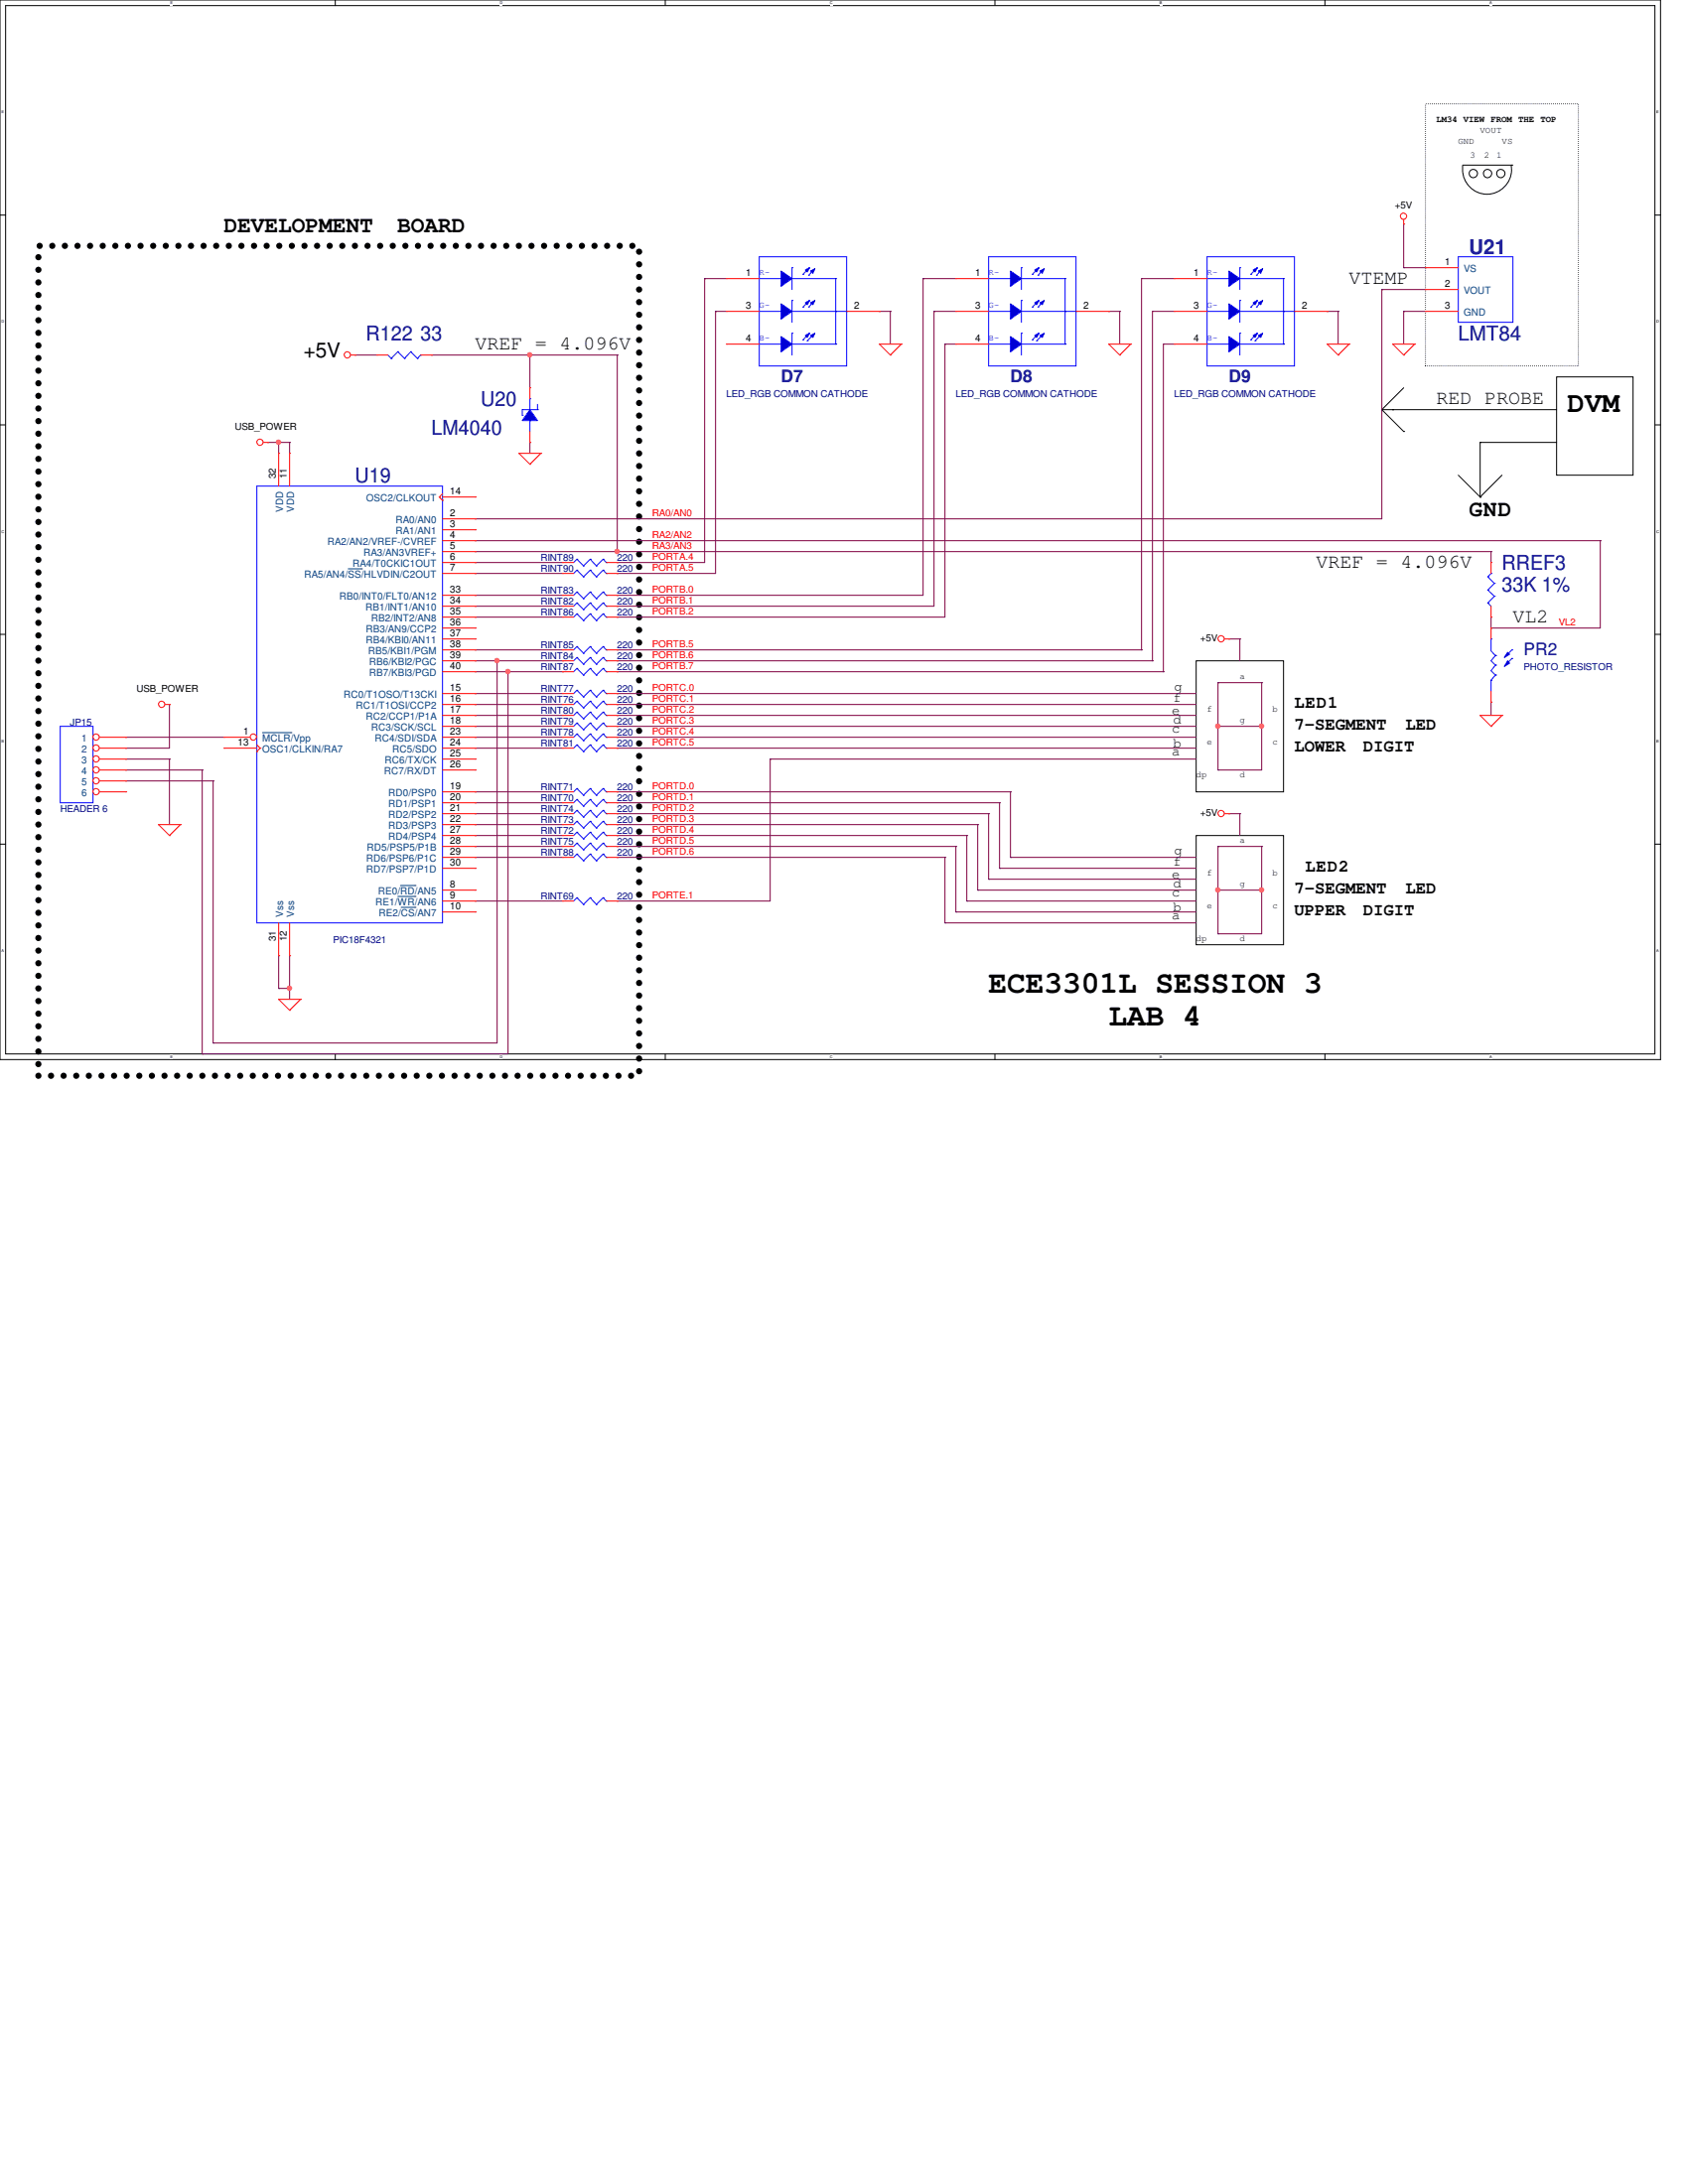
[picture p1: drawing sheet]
<svg xmlns="http://www.w3.org/2000/svg" width="216mm" height="279mm" viewBox="0 0 216 279" stroke-linecap="round" stroke-linejoin="round" font-family="sans-serif">
<path d="M0 0h212.4v135.6h-212.4zM.7 .7h211v134.1h-211z" fill="none" stroke="#000" stroke-width=".13"/>
<g fill="#fff">
<path d="M21.8 .1h.3v.6h-.3z"/>
<path d="M21.8 135h.3v.5h-.3z"/>
</g>
<path d="M42.9 0v.7M42.9 134.8v.8" fill="none" stroke="#000" stroke-width=".13"/>
<g fill="#fff">
<path d="M64 .1h.3v.6h-.3z"/>
<path d="M64 135h.3v.5h-.3z"/>
</g>
<path d="M85.1 0v.7M85.1 134.8v.8" fill="none" stroke="#000" stroke-width=".13"/>
<g fill="#fff">
<path d="M106.2 .1h.3v.6h-.3z"/>
<path d="M106.2 135h.3v.5h-.3z"/>
</g>
<path d="M127.3 0v.7M127.3 134.8v.8" fill="none" stroke="#000" stroke-width=".13"/>
<g fill="#fff">
<path d="M148.3 .1h.3v.6h-.3z"/>
<path d="M148.3 135h.3v.5h-.3z"/>
</g>
<path d="M169.5 0v.7M169.5 134.8v.8" fill="none" stroke="#000" stroke-width=".13"/>
<g fill="#fff">
<path d="M190.5 .1h.3v.6h-.3z"/>
<path d="M190.5 135h.3v.5h-.3z"/>
<path d="M.2 14.1h.3v.5h-.3z"/>
<path d="M211.9 14.1h.3v.5h-.3z"/>
<path d="M.2 40.9h.3v.5h-.3z"/>
<path d="M211.9 40.9h.3v.5h-.3z"/>
</g>
<path d="M0 27.5h.7M211.7 27.5h.7" fill="none" stroke="#000" stroke-width=".13"/>
<g fill="#fff">
<path d="M.2 67.7h.3v.6h-.3z"/>
<path d="M211.9 67.7h.3v.6h-.3z"/>
</g>
<path d="M0 54.4h.7M211.7 54.4h.7" fill="none" stroke="#000" stroke-width=".13"/>
<g fill="#fff">
<path d="M.2 94.5h.3v.6h-.3z"/>
<path d="M211.9 94.5h.3v.6h-.3z"/>
</g>
<path d="M0 81.2h.7M211.7 81.2h.7" fill="none" stroke="#000" stroke-width=".13"/>
<g fill="#fff">
<path d="M.2 121.4h.3v.5h-.3z"/>
<path d="M211.9 121.4h.3v.5h-.3z"/>
</g>
<g fill="none" stroke="#000" stroke-width=".13">
<path d="M187.1 21.2a3.1 3.1 0 0 0 3.1 3.6 3.1 3.1 0 0 0 3.1-3.6M187.1 21.1h6.3M193.4 21.1h.1M176.7 52.4h.1M176.7 52.4h22.4M176.7 52.4l2.8 2.8M178.1 52.4h.1M179.5 55.2h.1M179.5 49.6l-2.8 2.8M189.3 56.6h.1M189.3 56.6h9.8M189.3 56.6v7"/>
<path d="M199.1 48.2h9.8v12.6h-9.8zM186.5 60.8l2.8 2.8M189.3 63.6h.1M192.1 60.8l-2.8 2.8M153 84.5h11.2v16.8h-11.2zM0 108h.7M153 106.9h11.2v14h-11.2zM211.7 108h.7"/>
<circle cx="188.4" cy="22.2" r=".54"/>
<circle cx="190.3" cy="22.2" r=".54"/>
<circle cx="192" cy="22.2" r=".54"/>
</g>
<path d="M4.9 31.5h76.8v106.1h-76.8z" fill="none" stroke="#000" stroke-width=".8" stroke-dasharray="0 1.6"/>
<path d="M182.3 13.3h19.6v33.5h-19.6z" fill="none" stroke="#000" stroke-width=".13" stroke-dasharray="0 .3"/>
<path d="M35.6 56.6h.1M35.6 56.6h1.4M35.6 126.4h.1M35.6 126.4h1.4M37 126.4h.1M37 126.4v1.4" fill="none" stroke="#800040" stroke-width=".13"/>
<circle cx="35.6" cy="56.6" r=".29" fill="#f0f"/>
<circle cx="35.6" cy="56.6" r=".29" fill="none" stroke="#f0f" stroke-width=".13"/>
<path d="M34.2 56.6h.1M34.2 56.6h1.4M37 122.3h.1M37 122.3v4.1" fill="none" stroke="#800040" stroke-width=".13"/>
<circle cx="37" cy="126.4" r=".29" fill="#f0f"/>
<circle cx="37" cy="126.4" r=".29" fill="none" stroke="#f0f" stroke-width=".13"/>
<path d="M37 56.6h.1M37 56.6v1.4M25.9 98.5h.1M25.9 98.5v36.3M60.8 85.9h.1M60.8 85.9h4.2M65 85.9h.1M65 85.9v48.9" fill="none" stroke="#800040" stroke-width=".13"/>
<circle cx="65" cy="85.9" r=".29" fill="#f0f"/>
<circle cx="65" cy="85.9" r=".29" fill="none" stroke="#f0f" stroke-width=".13"/>
<path d="M27.3 99.9h.1M27.3 99.9v33.5M63.6 84.5h.1M63.6 84.5v48.9" fill="none" stroke="#800040" stroke-width=".13"/>
<circle cx="63.6" cy="84.5" r=".29" fill="#f0f"/>
<circle cx="63.6" cy="84.5" r=".29" fill="none" stroke="#f0f" stroke-width=".13"/>
<g fill="none" stroke="#800040" stroke-width=".13">
<path d="M118.1 35.6h.1M118.1 35.6v40.6h-39.1M118.1 35.6h4.2M119.5 39.8h.1M119.5 39.8v37.8h-40.5M119.5 39.8h2.8M146 35.6h.1M146 35.6h4.2M146 35.6v47.5M147.4 39.8h.1M147.4 39.8h2.8M147.4 39.8v44.7"/>
<path d="M35.6 56.6h.1M35.6 56.6v1.4M45.4 45.4h.1M45.4 45.4h2.8M55.2 45.4h.1M55.2 45.4h12.6M67.8 45.4h.1M67.8 56.6h.1M67.8 45.4v4.2M67.8 56.6v1.4M79 45.4h.1M79 45.4v25.2h-18.2"/>
<path d="M120.9 44h.1M120.9 44v35h-41.9M120.9 44h1.4M148.8 44h.1M148.8 44h1.4M148.8 44v41.9M60.8 76.2h.1M60.8 77.6h.1M60.8 79h.1M60.8 70.6h.1M60.8 76.2h11.2M60.8 77.6h11.2"/>
<path d="M60.8 79h11.2M79 77.6h.1M79 76.2h.1M79 79h.1M16.1 95.7h.1M16.1 99.9h.1M16.1 98.5h.1M16.1 94.3h.1M16.1 97.1h.1M16.1 99.9h11.2M16.1 98.5h9.8M16.1 94.3h12.6"/>
<path d="M16.1 97.1h5.6M21.7 90.1h.1M21.7 97.1h.1M21.7 90.1v5.6h-5.6M21.7 97.1v8.4M60.8 84.5h.1M60.8 90.1h.1M60.8 88.7h.1M60.8 95.7h.1M60.8 94.3h.1M60.8 92.9h.1M60.8 91.5h.1"/>
<path d="M60.8 83.1h.1M60.8 95.7h11.2M60.8 94.3h11.2M60.8 84.5h11.2M60.8 90.1h11.2M60.8 88.7h11.2M60.8 92.9h11.2M60.8 91.5h11.2M60.8 83.1h11.2M65 85.9h7M72 84.5h.1M72 85.9h.1"/>
<path d="M79 83.1h.1M79 85.9h.1M79 84.5h.1M79 84.5h68.4M79 85.9h69.8M79 83.1h67M98.5 97.1h.1M98.5 97.1v18.2h-19.5M146 83.1h.1M147.4 84.5h.1M148.8 85.9h.1M60.8 108.3h.1"/>
<path d="M60.8 101.3h.1M60.8 102.7h.1M60.8 104.1h.1M60.8 105.5h.1M60.8 106.9h.1M60.8 115.3h.1M60.8 115.3h11.2M60.8 108.3h11.2M60.8 101.3h11.2M60.8 102.7h11.2M60.8 104.1h11.2M60.8 105.5h11.2"/>
<path d="M60.8 106.9h11.2M79 115.3h.1M25.9 134.8h.1M25.9 134.8h39.1M27.3 133.4h.1M27.3 133.4h36.3M35.6 122.3h.1M35.6 122.3v4.1"/>
</g>
<circle cx="78.9" cy="70.5" r=".29" fill="#f0f"/>
<circle cx="78.9" cy="70.5" r=".29" fill="none" stroke="#f0f" stroke-width=".13"/>
<path d="M112.5 39.8h.1M112.5 39.8h1.4M141.8 39.8h.1M141.8 39.8h1.4M67.8 45.4h.1M67.8 45.4h11.2M79 70.6h.1M79 70.6h111.7M190.7 70.6h.1M190.7 70.6v1.4M60.8 109.7h.1M60.8 109.7h11.2" fill="none" stroke="#800040" stroke-width=".13"/>
<circle cx="67.7" cy="45.4" r=".29" fill="#f0f"/>
<circle cx="67.7" cy="45.4" r=".29" fill="none" stroke="#f0f" stroke-width=".13"/>
<g fill="none" stroke="#800040" stroke-width=".13">
<path d="M90.1 35.6h.1M90.1 35.6v36.4h-11.1M90.1 35.6h2.8M91.5 39.8h.1M91.5 39.8v33.6h-12.5M91.5 39.8h1.4M113.9 39.8h.1M113.9 39.8v4.2M176.7 37h.1M176.7 37h5.6M176.7 37v29.4h-115.9M179.5 28.7h.1"/>
<path d="M179.5 39.8h.1M179.5 34.2h.1M179.5 39.8h2.8M179.5 28.7v5.5M179.5 39.8v4.2M179.5 34.2h2.8M60.8 72h.1M60.8 73.4h.1M60.8 66.4h.1M60.8 69.2h.1M60.8 73.4h11.2M60.8 72h11.2"/>
<path d="M60.8 69.2h143.9M79 73.4h.1M79 72h.1M190.7 79h.1M190.7 79v1.3M204.7 69.2h.1M204.7 69.2v11.1h-14M79 90.1h.1M79 91.5h.1M79 94.3h.1M79 95.7h.1M79 92.9h.1"/>
<path d="M79 88.7h.1M79 90.1h74M79 91.5h74M79 94.3h74M79 95.7h74M79 92.9h74M79 88.7h74M98.5 97.1h.1M98.5 97.1h54.5M155.8 92.9h.1M155.8 98.5h.1M155.8 87.3h.1"/>
<path d="M155.8 92.9h5.6M155.8 92.9v5.6M155.8 87.3h5.6M158.6 81.7h.1M158.6 81.7v2.8M161.4 92.9h.1M161.4 92.9v5.6h-5.6M190.7 89.8h.1M190.7 80.3h.1M190.7 89.8v1.7M79 109.7h.1M79 109.7h41.9"/>
</g>
<circle cx="161.3" cy="92.9" r=".29" fill="#f0f"/>
<circle cx="161.3" cy="92.9" r=".29" fill="none" stroke="#f0f" stroke-width=".13"/>
<circle cx="155.8" cy="92.9" r=".29" fill="#f0f"/>
<circle cx="155.8" cy="92.9" r=".29" fill="none" stroke="#f0f" stroke-width=".13"/>
<g fill="none" stroke="#800040" stroke-width=".13">
<path d="M155.8 87.3h.1M155.8 87.3v5.6M161.4 87.3h.1M161.4 87.3v5.6M155.8 119.5h.1M155.8 113.9h.1M155.8 108.3h.1M155.8 113.9v5.6M155.8 108.3h5.6M155.8 113.9h5.6M158.6 104.1h.1M158.6 104.1v2.8"/>
<path d="M161.4 113.9h.1M161.4 113.9v5.6h-5.6"/>
</g>
<circle cx="161.3" cy="113.9" r=".29" fill="#f0f"/>
<circle cx="161.3" cy="113.9" r=".29" fill="none" stroke="#f0f" stroke-width=".13"/>
<circle cx="155.8" cy="113.9" r=".29" fill="#f0f"/>
<circle cx="155.8" cy="113.9" r=".29" fill="none" stroke="#f0f" stroke-width=".13"/>
<g fill="none" stroke="#800040" stroke-width=".13">
<path d="M143.2 39.8h.1M143.2 39.8v4.2M169.8 39.8h.1M169.8 39.8h1.4M171.2 39.8h.1M171.2 39.8v4.2M157.2 81.7h.1M157.2 81.7h1.4M79 104.1h.1M79 101.3h.1M79 102.7h.1M79 106.9h.1"/>
<path d="M79 105.5h.1M79 108.3h.1M79 104.1h47.4M79 101.3h50.2M79 102.7h48.8M79 106.9h44.7M79 105.5h46.1M79 108.3h43.3M120.9 109.7h.1M120.9 118.1h.1M120.9 109.7v8.4M120.9 118.1h32.1"/>
<path d="M122.3 108.3h.1M122.3 116.7h.1M122.3 108.3v8.4M122.3 116.7h30.7M123.7 106.9h.1M123.7 115.3h.1M123.7 106.9v8.4M123.7 115.3h29.3M125.1 105.5h.1M125.1 113.9h.1M125.1 105.5v8.4M125.1 113.9h27.9"/>
<path d="M126.4 104.1h.1M126.4 112.5h.1M126.4 104.1v8.4M126.4 112.5h26.6M127.8 102.7h.1M127.8 111.1h.1M127.8 102.7v8.4M127.8 111.1h25.2M129.2 101.3h.1M129.2 109.7h.1M129.2 101.3v8.4M129.2 109.7h23.8"/>
<path d="M155.8 108.3h.1M155.8 108.3v5.6M157.2 104.1h.1M157.2 104.1h1.4M161.4 108.3h.1M161.4 108.3v5.6"/>
</g>
<g fill="none" stroke="#f00" stroke-width=".13">
<path d="M179.5 28.7h.1M179.5 28.1v.6M33.7 56.6h.5M34.2 56.6h.1M44.9 45.4h.5M45.4 45.4h.1M66.4 58h.1M66.4 58h2.8M66.4 58l1.4 1.4M67.8 59.4h.1M69.2 58h.1M69.2 58l-1.4 1.4"/>
<path d="M112.5 44h.1M112.5 44h2.8M112.5 44l1.4 1.4M113.9 45.4h.1M115.3 44h.1M115.3 44l-1.4 1.4M141.8 44h.1M141.8 44h2.8M141.8 44l1.4 1.4M143.2 45.4h.1M144.6 44h.1M144.6 44l-1.4 1.4"/>
<path d="M169.8 44h.1M169.8 44h2.8M169.8 44l1.4 1.4M171.2 45.4h.1M172.6 44h.1M172.6 44l-1.4 1.4M178.1 44h.1M178.1 44h2.8M178.1 44l1.4 1.4M179.5 45.4h.1M180.9 44h.1M180.9 44l-1.4 1.4"/>
<path d="M72 77.6h.1M72 77.6h1.4M77.6 77.6h1.4M79 77.6h.1M21.1 90.1h.6M21.7 90.1h.1M72 88.7h.1M72 90.1h.1M72 90.1h1.4M72 88.7h1.4M77.6 90.1h1.4M77.6 88.7h1.4"/>
<path d="M79 88.7h.1M79 90.1h.1M156.6 81.7h.6M157.2 81.7h.1M189.3 91.5h.1M189.3 91.5h2.8M189.3 91.5l1.4 1.4M190.7 92.9h.1M192.1 91.5h.1M192.1 91.5l-1.4 1.4M20.3 105.5h.1M20.3 105.5h2.8"/>
<path d="M20.3 105.5l1.4 1.4M21.7 106.9h.1M23.1 105.5h.1M23.1 105.5l-1.4 1.4M72 102.7h.1M72 102.7h1.4M77.6 102.7h1.4M79 102.7h.1M156.6 104.1h.6M157.2 104.1h.1M35.6 127.8h.1M35.6 127.8h2.8"/>
<path d="M35.6 127.8l1.4 1.4M37 129.2h.1M38.4 127.8h.1M38.4 127.8l-1.4 1.4"/>
<circle cx="179.5" cy="27.7" r=".4"/>
<circle cx="33.3" cy="56.6" r=".4"/>
<circle cx="44.4" cy="45.4" r=".4"/>
<circle cx="20.7" cy="90.1" r=".4"/>
<circle cx="156.2" cy="81.7" r=".4"/>
<circle cx="156.2" cy="104.1" r=".4"/>
</g>
<g fill="none" stroke="#00f" stroke-width=".13">
<path d="M73.8 77.1h.1M73.8 77.1l-.4 .5M73.8 77.1l.8 .9M74.6 78h.1M75.5 77.1h.1M75.5 77.1l-.9 .9M75.5 77.1l.8 .9M76.3 78h.1M77.1 77.1h.1M77.1 77.1l-.8 .9M77.1 77.1l.5 .5M77.6 77.6h.1"/>
<path d="M73.8 88.3h.1M73.8 89.7h.1M73.8 88.3l-.4 .4M73.8 88.3l.8 .9M73.8 89.7l-.4 .4M73.8 89.7l.8 .9M74.6 89.2h.1M74.6 90.6h.1M75.5 88.3h.1M75.5 89.7h.1M75.5 88.3l-.9 .9M75.5 88.3l.8 .9"/>
<path d="M75.5 89.7l-.9 .9M75.5 89.7l.8 .9M76.3 89.2h.1M76.3 90.6h.1M77.1 88.3h.1M77.1 89.7h.1M77.1 88.3l-.8 .9M77.1 88.3l.5 .4M77.1 89.7l-.8 .9M77.1 89.7l.5 .4M77.6 88.7h.1M77.6 90.1h.1"/>
<path d="M73.8 102.3h.1M73.8 102.3l-.4 .4M73.8 102.3l.8 .8M74.6 103.1h.1M75.5 102.3h.1M75.5 102.3l-.9 .8M75.5 102.3l.8 .8M76.3 103.1h.1M77.1 102.3h.1M77.1 102.3l-.8 .8M77.1 102.3l.5 .4M77.6 102.7h.1"/>
</g>
<path d="M157.2 34.7l1.4 .9-1.4 1z" fill-rule="evenodd" fill="#00f"/>
<path d="M157.2 34.7l1.4 .9-1.4 1z" fill="none" stroke="#00f" stroke-width=".13"/>
<path d="M160.3 34.5l.5-.3-.3 .6z" fill-rule="evenodd" fill="#00f"/>
<path d="M160 35.1h.1M160.3 34.5l.5-.3-.3 .6zM160.8 34.2l-.8 .9" fill="none" stroke="#00f" stroke-width=".13"/>
<path d="M161 34.7l.5-.3-.3 .6z" fill-rule="evenodd" fill="#00f"/>
<path d="M154.4 35.6h9.8M158.6 34.2h.1M158.6 34.2v2.8M161 34.7l.5-.3-.3 .6zM164.2 35.6h.1M160 43.5h.1M160.8 42.6l-.8 .9" fill="none" stroke="#00f" stroke-width=".13"/>
<path d="M157.2 38.9l1.4 .9-1.4 1z" fill-rule="evenodd" fill="#00f"/>
<path d="M157.2 38.9l1.4 .9-1.4 1z" fill="none" stroke="#00f" stroke-width=".13"/>
<path d="M157.2 43.1l1.4 .9-1.4 1z" fill-rule="evenodd" fill="#00f"/>
<path d="M154.4 39.8h9.8M160.7 39.3h.1M161.5 38.4l-.8 .9M164.2 39.8h.1M154.4 44h9.8M157.2 43.1l1.4 .9-1.4 1zM160.5 43.6h.1M161.4 42.8l-.9 .8M164.2 44h.1" fill="none" stroke="#00f" stroke-width=".13"/>
<path d="M160.3 38.7l.5-.3-.3 .6z" fill-rule="evenodd" fill="#00f"/>
<path d="M160.3 38.7l.5-.3-.3 .6z" fill="none" stroke="#00f" stroke-width=".13"/>
<path d="M161 38.7l.5-.3-.3 .6z" fill-rule="evenodd" fill="#00f"/>
<path d="M161 38.7l.5-.3-.3 .6z" fill="none" stroke="#00f" stroke-width=".13"/>
<path d="M160.3 42.9l.5-.3-.3 .6z" fill-rule="evenodd" fill="#00f"/>
<path d="M160.3 42.9l.5-.3-.3 .6z" fill="none" stroke="#00f" stroke-width=".13"/>
<path d="M161 42.9l.5-.3-.3 .6z" fill-rule="evenodd" fill="#00f"/>
<g fill="none" stroke="#00f" stroke-width=".13">
<path d="M154.4 32.9h11.2v13.9h-11.2zM158.6 38.4h.1M158.6 38.4v2.8M160 39.3h.1M160.7 35.2h.1M160.8 38.4l-.8 .9M161.5 34.4l-.8 .8M164.2 35.6v8.4M164.2 39.8h1.4M165.6 39.8h.1M186.5 32.9h7v8.3h-7zM49.6 45.4l.4 .4"/>
<path d="M50 45.8h.1M50.9 45h.1M50.9 45l-.9 .8M50.9 45l.8 .8M51.7 45.8h.1M52.5 45h.1M52.5 45l-.8 .8M52.5 45l.9 .8M53.4 45.8h.1M53.8 45.4h.1M53.8 45.4l-.4 .4M66.8 52.4h.1"/>
<path d="M66.8 53.1h.1M66.8 52.4h1.9M66.8 52.4v.7M67.8 53.8h.1M67.8 51h.1M67.8 51v1.4M67.8 53.8v1.4M68.7 52.4h.1M68.7 51.7v.7M158.6 42.6h.1M158.6 42.6v2.8M161 42.9l.5-.3-.3 .6z"/>
<path d="M164.2 44h.1M73.8 95.3h.1M73.8 95.3l-.4 .4M73.8 95.3l.8 .8M74.6 96.1h.1M75.5 95.3h.1M75.5 95.3l-.9 .8M75.5 95.3l.8 .8M76.3 96.1h.1M77.1 95.3h.1M77.1 95.3l-.8 .8M77.1 95.3l.5 .4"/>
<path d="M77.6 95.7h.1"/>
</g>
<g fill="none" stroke="#f00" stroke-width=".13">
<path d="M150.2 35.6h.1M150.2 39.8h.1M150.2 35.6h4.2M150.2 39.8h4.2M165.6 39.8h4.2M169.8 39.8h.1M182.3 34.2h.1M182.3 37h.1M182.3 39.8h.1M182.3 39.8h4.2M182.3 34.2h4.2M182.3 37h4.2"/>
<path d="M48.2 45.4h.1M48.2 45.4h1.4M53.8 45.4h1.4M55.2 45.4h.1M150.2 44h.1M150.2 44h4.2M72 95.7h.1M72 95.7h1.4M77.6 95.7h1.4M79 95.7h.1"/>
</g>
<path d="M67.8 52.4l.9 1.4h-1.9z" fill-rule="evenodd" fill="#00f"/>
<path d="M67.8 52.4l.9 1.4h-1.9zM32.9 62.2h23.7v55.9h-23.7z" fill="none" stroke="#00f" stroke-width=".13"/>
<path d="M67.8 56.6h.1M67.8 49.6h.1M67.8 49.6v1.4M67.8 55.2v1.4" fill="none" stroke="#f00" stroke-width=".13"/>
<circle cx="32.4" cy="94.3" r=".4" fill="#fff"/>
<g fill="none" stroke="#f00" stroke-width=".13">
<path d="M35.6 58h.1M35.6 58v4.2M37 58h.1M37 58v4.2M56.2 63.6h.1M56.2 63.6l.4 .4M56.6 64h.1M56.6 66.4h4.2M56.6 67.8h4.2M56.6 69.2h4.2M56.6 70.6h4.2M56.6 72h4.2"/>
<path d="M56.6 73.4h4.2M56.6 63.2l-.4 .4M56.6 63.6h4.2M56.6 76.2h4.2M56.6 77.6h4.2M56.6 79h4.2M60.8 66.4h.1M60.8 67.8h.1M60.8 69.2h.1M60.8 70.6h.1M60.8 72h.1M60.8 73.4h.1"/>
<path d="M60.8 63.6h.1M60.8 76.2h.1M60.8 77.6h.1M60.8 79h.1M72 79h.1M72 79h1.4M77.6 79h1.4M79 79h.1M28.7 94.3h.1M28.7 95.7h.1M28.7 94.3h3.3M28.7 95.7h4.2"/>
<path d="M32.9 96.1h.1M32.9 95.3l.4 .4M33.3 95.7h.1M33.3 95.7l-.4 .4M56.6 94.3h4.2M56.6 95.7h4.2M56.6 80.3h4.2M56.6 81.7h4.2M56.6 83.1h4.2M56.6 84.5h4.2M56.6 85.9h4.2M56.6 98.5h4.2"/>
<path d="M56.6 97.1h4.2M56.6 92.9h4.2M56.6 91.5h4.2M56.6 90.1h4.2M56.6 88.7h4.2M60.8 80.3h.1M60.8 81.7h.1M60.8 83.1h.1M60.8 84.5h.1M60.8 85.9h.1M60.8 98.5h.1M60.8 97.1h.1"/>
<path d="M60.8 95.7h.1M60.8 94.3h.1M60.8 92.9h.1M60.8 91.5h.1M60.8 90.1h.1M60.8 88.7h.1M72 85.9h.1M72 83.1h.1M72 83.1h1.4M72 85.9h1.4M77.6 83.1h1.4M77.6 85.9h1.4"/>
<path d="M79 85.9h.1M79 83.1h.1M35.6 118.1v4.2M37 118.1v4.2M56.6 113.9h4.2M56.6 115.3h4.2M56.6 116.7h4.2M56.6 101.3h4.2M56.6 102.7h4.2M56.6 104.1h4.2M56.6 105.5h4.2M56.6 106.9h4.2"/>
<path d="M56.6 108.3h4.2M56.6 109.7h4.2M56.6 111.1h4.2M60.8 113.9h.1M60.8 115.3h.1M60.8 116.7h.1M60.8 101.3h.1M60.8 102.7h.1M60.8 104.1h.1M60.8 105.5h.1M60.8 106.9h.1M60.8 108.3h.1"/>
<path d="M60.8 109.7h.1M60.8 111.1h.1M72 115.3h.1M72 115.3h1.4M77.6 115.3h1.4M79 115.3h.1M35.6 122.3h.1M37 122.3h.1"/>
<circle cx="32.4" cy="94.3" r=".4"/>
</g>
<path d="M44.5 72.8h1.7M46.2 72.8h.1M33.6 93.7h3.6M37.2 93.7h.1M50.9 114.7h2.2M51.2 113.3h1.9M51.3 116.1h1.8M53.1 113.3h.1M53.1 114.7h.1M53.1 116.1h.1" fill="none" stroke="#004080" stroke-width=".13"/>
<g fill="none" stroke="#00f" stroke-width=".13">
<path d="M73.8 78.5h.1M73.8 78.5l-.4 .5M73.8 78.5l.8 .9M74.6 79.4h.1M75.5 78.5h.1M75.5 78.5l-.9 .9M75.5 78.5l.8 .9M76.3 79.4h.1M77.1 78.5h.1M77.1 78.5l-.8 .9M77.1 78.5l.5 .5M77.6 79h.1"/>
<path d="M73.8 85.5h.1M73.8 82.7h.1M73.8 85.5l-.4 .4M73.8 85.5l.8 .9M73.8 82.7l-.4 .4M73.8 82.7l.8 .9M74.6 86.4h.1M74.6 83.6h.1M75.5 85.5h.1M75.5 82.7h.1M75.5 85.5l-.9 .9M75.5 85.5l.8 .9"/>
<path d="M75.5 82.7l-.9 .9M75.5 82.7l.8 .9M76.3 86.4h.1M76.3 83.6h.1M77.1 85.5h.1M77.1 82.7h.1M77.1 85.5l-.8 .9M77.1 85.5l.5 .4M77.1 82.7l-.8 .9M77.1 82.7l.5 .4M77.6 85.9h.1M77.6 83.1h.1"/>
<path d="M73.8 114.9h.1M73.8 114.9l-.4 .4M73.8 114.9l.8 .8M74.6 115.7h.1M75.5 114.9h.1M75.5 114.9l-.9 .8M75.5 114.9l.8 .8M76.3 115.7h.1M77.1 114.9h.1M77.1 114.9l-.8 .8M77.1 114.9l.5 .4M77.6 115.3h.1"/>
</g>
<path d="M129.2 34.7l1.4 .9-1.4 1z" fill-rule="evenodd" fill="#00f"/>
<path d="M129.2 34.7l1.4 .9-1.4 1z" fill="none" stroke="#00f" stroke-width=".13"/>
<path d="M132.3 34.5l.6-.3-.3 .6z" fill-rule="evenodd" fill="#00f"/>
<path d="M132 35.1h.1M132.3 34.5l.6-.3-.3 .6zM132.9 34.2l-.9 .9" fill="none" stroke="#00f" stroke-width=".13"/>
<path d="M133 34.7l.6-.3-.3 .6z" fill-rule="evenodd" fill="#00f"/>
<path d="M126.4 35.6h9.8M130.6 34.2h.1M130.6 34.2v2.8M133 34.7l.6-.3-.3 .6zM136.2 35.6h.1M132 43.5h.1M132.9 42.6l-.9 .9" fill="none" stroke="#00f" stroke-width=".13"/>
<path d="M129.2 38.9l1.4 .9-1.4 1z" fill-rule="evenodd" fill="#00f"/>
<path d="M129.2 38.9l1.4 .9-1.4 1z" fill="none" stroke="#00f" stroke-width=".13"/>
<path d="M129.2 43.1l1.4 .9-1.4 1z" fill-rule="evenodd" fill="#00f"/>
<path d="M126.4 39.8h9.8M132.8 39.3h.1M133.6 38.4l-.8 .9M136.2 39.8h.1M126.4 44h9.8M129.2 43.1l1.4 .9-1.4 1zM132.6 43.6h.1M133.4 42.8l-.8 .8M136.2 44h.1" fill="none" stroke="#00f" stroke-width=".13"/>
<path d="M132.3 38.7l.6-.3-.3 .6z" fill-rule="evenodd" fill="#00f"/>
<path d="M132.3 38.7l.6-.3-.3 .6z" fill="none" stroke="#00f" stroke-width=".13"/>
<path d="M133 38.7l.6-.3-.3 .6z" fill-rule="evenodd" fill="#00f"/>
<path d="M133 38.7l.6-.3-.3 .6z" fill="none" stroke="#00f" stroke-width=".13"/>
<path d="M132.3 42.9l.6-.3-.3 .6z" fill-rule="evenodd" fill="#00f"/>
<path d="M132.3 42.9l.6-.3-.3 .6z" fill="none" stroke="#00f" stroke-width=".13"/>
<path d="M133 42.9l.6-.3-.3 .6z" fill-rule="evenodd" fill="#00f"/>
<g fill="none" stroke="#00f" stroke-width=".13">
<path d="M126.4 32.9h11.2v13.9h-11.2zM130.6 38.4h.1M130.6 38.4v2.8M132 39.3h.1M132.8 35.2h.1M132.9 38.4l-.9 .9M133.6 34.4l-.8 .8M136.2 35.6v8.4M136.2 39.8h1.4M137.6 39.8h.1M130.6 42.6h.1M130.6 42.6v2.8"/>
<path d="M133 42.9l.6-.3-.3 .6zM136.2 44h.1M73.8 75.7h.1M73.8 75.7l-.4 .5M73.8 75.7l.8 .9M74.6 76.6h.1M75.5 75.7h.1M75.5 75.7l-.9 .9M75.5 75.7l.8 .9M76.3 76.6h.1M77.1 75.7h.1M77.1 75.7l-.8 .9"/>
<path d="M77.1 75.7l.5 .5M77.6 76.2h.1M190.3 77.1h.1M190.3 75.5h.1M190.3 73.8h.1M190.3 77.1l.4 .5M190.3 75.5l.8 .8M190.3 73.8l.8 .8M190.7 73.4h.1M190.7 73.4l-.4 .4M191.1 76.3h.1M191.1 74.6h.1"/>
<path d="M191.1 76.3l-.8 .8M191.1 74.6l-.8 .9M73.8 84.1h.1M73.8 84.1l-.4 .4M73.8 84.1l.8 .9M74.6 85h.1M75.5 84.1h.1M75.5 84.1l-.9 .9M75.5 84.1l.8 .9M76.3 85h.1M77.1 84.1h.1M77.1 84.1l-.8 .9"/>
<path d="M77.1 84.1l.5 .4M77.6 84.5h.1M190.7 87h.1M190.7 87v1.4M193.4 84.2h.1M193.4 83.1h.1M193.4 84.2l-.9 .9M193.4 83.1l-.9 .9M73.8 107.9h.1M73.8 103.7h.1M73.8 107.9l-.4 .4M73.8 107.9l.8 .8"/>
<path d="M73.8 103.7l-.4 .4M73.8 103.7l.8 .8M74.6 108.7h.1M74.6 104.5h.1M75.5 107.9h.1M75.5 103.7h.1M75.5 107.9l-.9 .8M75.5 107.9l.8 .8M75.5 103.7l-.9 .8M75.5 103.7l.8 .8M76.3 108.7h.1M76.3 104.5h.1"/>
<path d="M77.1 107.9h.1M77.1 103.7h.1M77.1 107.9l-.8 .8M77.1 107.9l.5 .4M77.1 103.7l-.8 .8M77.1 103.7l.5 .4M77.6 108.3h.1M77.6 104.1h.1"/>
</g>
<g fill="none" stroke="#f00" stroke-width=".13">
<path d="M122.3 35.6h.1M122.3 39.8h.1M122.3 35.6h4.1M122.3 39.8h4.1M137.6 39.8h4.2M141.8 39.8h.1M122.3 44h.1M122.3 44h4.1M72 76.2h.1M72 76.2h1.4M77.6 76.2h1.4M79 76.2h.1"/>
<path d="M190.7 79h.1M190.7 72h.1M190.7 72v1.4M190.7 77.6v1.4M72 84.5h.1M72 84.5h1.4M77.6 84.5h1.4M79 84.5h.1M72 108.3h.1M72 104.1h.1M72 108.3h1.4M72 104.1h1.4"/>
<path d="M77.6 108.3h1.4M77.6 104.1h1.4M79 108.3h.1M79 104.1h.1"/>
</g>
<path d="M192.8 83.4l.3 .3-.7 .4z" fill="#00f"/>
<path d="M192.8 83.4l.3 .3-.7 .4z" fill="none" stroke="#00f" stroke-width=".13"/>
<path d="M192.8 84.5l.3 .3-.7 .5z" fill="#00f"/>
<g fill="none" stroke="#00f" stroke-width=".13">
<path d="M73.8 72.9h.1M73.8 71.5h.1M73.8 72.9l-.4 .5M73.8 72.9l.8 .9M73.8 71.5l-.4 .5M73.8 71.5l.8 .9M74.6 73.8h.1M74.6 72.4h.1M75.5 72.9h.1M75.5 71.5h.1M75.5 72.9l-.9 .9M75.5 72.9l.8 .9"/>
<path d="M75.5 71.5l-.9 .9M75.5 71.5l.8 .9M76.3 73.8h.1M76.3 72.4h.1M77.1 72.9h.1M77.1 71.5h.1M77.1 72.9l-.8 .9M77.1 72.9l.5 .5M77.1 71.5l-.8 .9M77.1 71.5l.5 .5M77.6 73.4h.1M77.6 72h.1"/>
<path d="M73.8 91.1h.1M73.8 92.5h.1M73.8 91.1l-.4 .4M73.8 91.1l.8 .8M73.8 92.5l-.4 .4M73.8 92.5l.8 .8M74.6 91.9h.1M74.6 93.3h.1M75.5 91.1h.1M75.5 92.5h.1M75.5 91.1l-.9 .8M75.5 91.1l.8 .8"/>
<path d="M75.5 92.5l-.9 .8M75.5 92.5l.8 .8M76.3 91.9h.1M76.3 93.3h.1M77.1 91.1h.1M77.1 92.5h.1M77.1 91.1l-.8 .8M77.1 91.1l.5 .4M77.1 92.5l-.8 .8M77.1 92.5l.5 .4M77.6 91.5h.1M77.6 92.9h.1"/>
<path d="M190.7 81.7h.1M190.7 81.7v1.6l.6 .6M191.3 86.4h.1M191.3 85.1h.1M191.3 83.9h.1M191.3 86.4l-.6 .6M191.3 85.1l-.6 .7 .6 .6M191.3 83.9l-.6 .6 .6 .6M192.8 84.5l.3 .3-.7 .5zM73.8 105.1h.1M73.8 106.5h.1M73.8 105.1l-.4 .4"/>
<path d="M73.8 105.1l.8 .8M73.8 106.5l-.4 .4M73.8 106.5l.8 .8M74.6 105.9h.1M74.6 107.3h.1M75.5 105.1h.1M75.5 106.5h.1M75.5 105.1l-.9 .8M75.5 105.1l.8 .8M75.5 106.5l-.9 .8M75.5 106.5l.8 .8M76.3 105.9h.1"/>
<path d="M76.3 107.3h.1M77.1 105.1h.1M77.1 106.5h.1M77.1 105.1l-.8 .8M77.1 105.1l.5 .4M77.1 106.5l-.8 .8M77.1 106.5l.5 .4M77.6 105.5h.1M77.6 106.9h.1"/>
</g>
<g fill="none" stroke="#f00" stroke-width=".13">
<path d="M72 73.4h.1M72 72h.1M72 73.4h1.4M72 72h1.4M77.6 73.4h1.4M77.6 72h1.4M79 73.4h.1M79 72h.1M72 91.5h.1M72 92.9h.1M72 91.5h1.4M72 92.9h1.4"/>
<path d="M77.6 91.5h1.4M77.6 92.9h1.4M79 91.5h.1M79 92.9h.1M190.7 80.3h.1M190.7 89.8h.1M190.7 80.3v1.4M190.7 88.4v1.4M72 105.5h.1M72 106.9h.1M72 105.5h1.4M72 106.9h1.4"/>
<path d="M77.6 105.5h1.4M77.6 106.9h1.4M79 105.5h.1M79 106.9h.1"/>
</g>
<path d="M99.9 34.7l1.4 .9-1.4 1z" fill-rule="evenodd" fill="#00f"/>
<path d="M99.9 34.7l1.4 .9-1.4 1z" fill="none" stroke="#00f" stroke-width=".13"/>
<path d="M103 34.5l.5-.3-.2 .6z" fill-rule="evenodd" fill="#00f"/>
<path d="M102.7 35.1h.1M103 34.5l.5-.3-.2 .6zM103.5 34.2l-.8 .9" fill="none" stroke="#00f" stroke-width=".13"/>
<path d="M103.7 34.7l.5-.3-.2 .6z" fill-rule="evenodd" fill="#00f"/>
<path d="M97.1 35.6h9.8M101.3 34.2h.1M101.3 34.2v2.8M103.7 34.7l.5-.3-.2 .6zM106.9 35.6h.1M102.7 43.5h.1M103.5 42.6l-.8 .9" fill="none" stroke="#00f" stroke-width=".13"/>
<path d="M99.9 38.9l1.4 .9-1.4 1z" fill-rule="evenodd" fill="#00f"/>
<path d="M99.9 38.9l1.4 .9-1.4 1z" fill="none" stroke="#00f" stroke-width=".13"/>
<path d="M99.9 43.1l1.4 .9-1.4 1z" fill-rule="evenodd" fill="#00f"/>
<path d="M97.1 39.8h9.8M103.4 39.3h.1M104.2 38.4l-.8 .9M106.9 39.8h.1M97.1 44h9.8M99.9 43.1l1.4 .9-1.4 1zM103.3 43.6h.1M104.1 42.8l-.8 .8M106.9 44h.1" fill="none" stroke="#00f" stroke-width=".13"/>
<path d="M103 38.7l.5-.3-.2 .6z" fill-rule="evenodd" fill="#00f"/>
<path d="M103 38.7l.5-.3-.2 .6z" fill="none" stroke="#00f" stroke-width=".13"/>
<path d="M103.7 38.7l.5-.3-.2 .6z" fill-rule="evenodd" fill="#00f"/>
<path d="M103.7 38.7l.5-.3-.2 .6z" fill="none" stroke="#00f" stroke-width=".13"/>
<path d="M103 42.9l.5-.3-.2 .6z" fill-rule="evenodd" fill="#00f"/>
<path d="M103 42.9l.5-.3-.2 .6z" fill="none" stroke="#00f" stroke-width=".13"/>
<path d="M103.7 42.9l.5-.3-.2 .6z" fill-rule="evenodd" fill="#00f"/>
<g fill="none" stroke="#00f" stroke-width=".13">
<path d="M97.1 32.9h11.2v13.9h-11.2zM101.3 38.4h.1M101.3 38.4v2.8M102.7 39.3h.1M103.4 35.2h.1M103.5 38.4l-.8 .9M104.2 34.4l-.8 .8M106.9 35.6v8.4M106.9 39.8h1.4M108.3 39.8h.1M101.3 42.6h.1M101.3 42.6v2.8"/>
<path d="M103.7 42.9l.5-.3-.2 .6zM106.9 44h.1M7.7 92.9h4.2v9.8h-4.2zM73.8 93.9h.1M73.8 93.9l-.4 .4M73.8 93.9l.8 .8M74.6 94.7h.1M75.5 93.9h.1M75.5 93.9l-.9 .8M75.5 93.9l.8 .8M76.3 94.7h.1M77.1 93.9h.1"/>
<path d="M77.1 93.9l-.8 .8M77.1 93.9l.5 .4M77.6 94.3h.1M73.8 109.3h.1M73.8 100.9h.1M73.8 109.3l-.4 .4M73.8 109.3l.8 .8M73.8 100.9l-.4 .4M73.8 100.9l.8 .8M74.6 110.1h.1M74.6 101.7h.1M75.5 109.3h.1"/>
<path d="M75.5 100.9h.1M75.5 109.3l-.9 .8M75.5 109.3l.8 .8M75.5 100.9l-.9 .8M75.5 100.9l.8 .8M76.3 110.1h.1M76.3 101.7h.1M77.1 109.3h.1M77.1 100.9h.1M77.1 109.3l-.8 .8M77.1 109.3l.5 .4M77.1 100.9l-.8 .8"/>
<path d="M77.1 100.9l.5 .4M77.6 109.7h.1M77.6 101.3h.1"/>
</g>
<g fill="none" stroke="#f00" stroke-width=".13">
<path d="M92.9 35.6h.1M92.9 39.8h.1M92.9 35.6h4.2M92.9 39.8h4.2M108.3 39.8h4.2M112.5 39.8h.1M92.9 44h.1M92.9 44h4.2M72 94.3h.1M72 94.3h1.4M77.6 94.3h1.4M79 94.3h.1"/>
<path d="M72 109.7h.1M72 101.3h.1M72 109.7h1.4M72 101.3h1.4M77.6 109.7h1.4M77.6 101.3h1.4M79 109.7h.1M79 101.3h.1"/>
</g>
<circle cx="12.3" cy="94.3" r=".4" fill="#fff"/>
<g fill="none" stroke="#f00" stroke-width=".13">
<path d="M12.7 94.3h3.4M16.1 94.3h.1"/>
<circle cx="12.3" cy="94.3" r=".4"/>
</g>
<circle cx="12.3" cy="95.7" r=".4" fill="#fff"/>
<g fill="none" stroke="#f00" stroke-width=".13">
<path d="M12.7 95.7h3.4M16.1 95.7h.1"/>
<circle cx="12.3" cy="95.7" r=".4"/>
</g>
<circle cx="12.3" cy="97.1" r=".4" fill="#fff"/>
<g fill="none" stroke="#f00" stroke-width=".13">
<path d="M12.7 97.1h3.4M16.1 97.1h.1"/>
<circle cx="12.3" cy="97.1" r=".4"/>
</g>
<circle cx="12.3" cy="98.5" r=".4" fill="#fff"/>
<g fill="none" stroke="#f00" stroke-width=".13">
<path d="M12.7 98.5h3.4M16.1 98.5h.1"/>
<circle cx="12.3" cy="98.5" r=".4"/>
</g>
<circle cx="12.3" cy="99.9" r=".4" fill="#fff"/>
<g fill="none" stroke="#f00" stroke-width=".13">
<path d="M12.7 99.9h3.4M16.1 99.9h.1"/>
<circle cx="12.3" cy="99.9" r=".4"/>
</g>
<circle cx="12.3" cy="101.3" r=".4" fill="#fff"/>
<g fill="none" stroke="#f00" stroke-width=".13">
<path d="M12.7 101.3h3.4M16.1 101.3h.1"/>
<circle cx="12.3" cy="101.3" r=".4"/>
</g>
<circle cx="35.6" cy="56.6" r=".29" fill="#f0f"/>
<circle cx="35.6" cy="56.6" r=".29" fill="none" stroke="#f0f" stroke-width=".13"/>
<circle cx="37" cy="126.4" r=".29" fill="#f0f"/>
<circle cx="37" cy="126.4" r=".29" fill="none" stroke="#f0f" stroke-width=".13"/>
<circle cx="65" cy="85.9" r=".29" fill="#f0f"/>
<circle cx="65" cy="85.9" r=".29" fill="none" stroke="#f0f" stroke-width=".13"/>
<circle cx="63.6" cy="84.5" r=".29" fill="#f0f"/>
<circle cx="63.6" cy="84.5" r=".29" fill="none" stroke="#f0f" stroke-width=".13"/>
<circle cx="78.9" cy="70.5" r=".29" fill="#f0f"/>
<circle cx="78.9" cy="70.5" r=".29" fill="none" stroke="#f0f" stroke-width=".13"/>
<circle cx="67.7" cy="45.4" r=".29" fill="#f0f"/>
<circle cx="67.7" cy="45.4" r=".29" fill="none" stroke="#f0f" stroke-width=".13"/>
<circle cx="161.3" cy="92.9" r=".29" fill="#f0f"/>
<circle cx="161.3" cy="92.9" r=".29" fill="none" stroke="#f0f" stroke-width=".13"/>
<circle cx="155.8" cy="92.9" r=".29" fill="#f0f"/>
<circle cx="155.8" cy="92.9" r=".29" fill="none" stroke="#f0f" stroke-width=".13"/>
<circle cx="161.3" cy="113.9" r=".29" fill="#f0f"/>
<circle cx="161.3" cy="113.9" r=".29" fill="none" stroke="#f0f" stroke-width=".13"/>
<circle cx="155.8" cy="113.9" r=".29" fill="#f0f"/>
<circle cx="155.8" cy="113.9" r=".29" fill="none" stroke="#f0f" stroke-width=".13"/>
<g font-size="4">
<text x="126.4" y="127">ECE3301L SESSION 3</text>
<text x="141.8" y="131.2">LAB 4</text>
</g>
<text font-size="3.7" x="200.5" y="52.7">DVM</text>
<g font-size="2.9">
<text x="28.7" y="29.7">DEVELOPMENT</text>
<text x="50.8" y="29.7">BOARD</text>
<text x="187.9" y="66">GND</text>
</g>
<g font-size="2.6" fill="#000080">
<text x="187.9" y="32.5">U21</text>
<text x="46.8" y="43.6">R122 33</text>
<text x="186.5" y="43.6">LMT84</text>
<text x="61.5" y="52">U20</text>
<text x="55.2" y="55.6">LM4040</text>
<text x="45.4" y="61.8">U19</text>
<text x="192.1" y="72.9">RREF3</text>
<text x="192.1" y="75.7">33K 1%</text>
</g>
<text font-size="2.6" x="38.9" y="45.7">+5V</text>
<g font-size="2.5">
<text x="172.6" y="36.3">VTEMP</text>
<text x="60.8" y="44.7">VREF = 4.096V</text>
<text x="183.7" y="51.7">RED PROBE</text>
<text x="168.4" y="72.6">VREF = 4.096V</text>
<text x="193.5" y="79.6">VL2</text>
</g>
<g font-size="2.2" fill="#000080">
<text x="99.9" y="48.9">D7</text>
<text x="129.2" y="48.9">D8</text>
<text x="157.2" y="48.9">D9</text>
<text x="194.9" y="83.8">PR2</text>
</g>
<g font-size="2.2">
<text x="165.6" y="93.3">7-SEGMENT</text>
<text x="165.6" y="90.6">LED1</text>
<text x="179.8" y="93.3">LED</text>
<text x="165.6" y="96.1">LOWER</text>
<text x="174.4" y="96.1">DIGIT</text>
<text x="167" y="111.5">LED2</text>
<text x="165.6" y="117.1">UPPER</text>
<text x="165.6" y="114.3">7-SEGMENT</text>
<text x="174.4" y="117.1">DIGIT</text>
<text x="179.8" y="114.3">LED</text>
</g>
<g font-size="1.8">
<text x="150.1" y="89.8">f</text>
<text x="150.2" y="88.4">g</text>
<text x="149.9" y="93.8">c</text>
<text x="149.9" y="91.4">e</text>
<text x="150.1" y="95.6">b</text>
<text x="150.1" y="92.6">d</text>
<text x="149.9" y="96.7">a</text>
<text x="149.9" y="112.4">e</text>
<text x="150.1" y="113.6">d</text>
<text x="150.1" y="110.8">f</text>
<text x="150.2" y="109.4">g</text>
<text x="149.9" y="114.7">c</text>
<text x="149.9" y="117.6">a</text>
<text x="150.1" y="116.5">b</text>
</g>
<g font-size="1.3">
<text x="95.4" y="35.3">1</text>
<text x="124.8" y="35.3">1</text>
<text x="152.7" y="35.3">1</text>
<text x="184.8" y="33.9">1</text>
<text x="95.4" y="39.5">3</text>
<text x="109.3" y="39.5">2</text>
<text x="124.8" y="39.5">3</text>
<text x="138.6" y="39.5">2</text>
<text x="152.7" y="39.5">3</text>
<text x="166.5" y="39.5">2</text>
<text x="184.8" y="36.7">2</text>
<text x="184.8" y="39.5">3</text>
<text x="95.4" y="43.7">4</text>
<text x="124.8" y="43.7">4</text>
<text x="152.7" y="43.7">4</text>
<text x="35.3" y="61.2" transform="rotate(-90 35.3 61.2)">32</text>
<text x="36.7" y="61.2" transform="rotate(-90 36.7 61.2)">11</text>
<text x="57.6" y="63.2">14</text>
<text x="57.6" y="66">2</text>
<text x="57.6" y="67.4">3</text>
<text x="57.6" y="68.8">4</text>
<text x="57.6" y="70.2">5</text>
<text x="57.6" y="71.6">6</text>
<text x="57.6" y="73">7</text>
<text x="57.6" y="75.8">33</text>
<text x="57.6" y="77.2">34</text>
<text x="57.6" y="78.6">35</text>
<text x="57.6" y="80">36</text>
<text x="57.6" y="81.4">37</text>
<text x="57.6" y="82.8">38</text>
<text x="57.6" y="84.2">39</text>
<text x="57.6" y="85.6">40</text>
<text x="57.6" y="89.8">16</text>
<text x="57.6" y="88.4">15</text>
<text x="30.4" y="95.4">13</text>
<text x="31.2" y="94">1</text>
<text x="57.6" y="95.4">24</text>
<text x="57.6" y="94">23</text>
<text x="57.6" y="92.6">18</text>
<text x="57.6" y="91.2">17</text>
<text x="57.6" y="101">19</text>
<text x="57.6" y="98.2">26</text>
<text x="57.6" y="96.8">25</text>
<text x="57.6" y="102.4">20</text>
<text x="57.6" y="103.8">21</text>
<text x="57.6" y="105.2">22</text>
<text x="57.6" y="106.6">27</text>
<text x="57.6" y="108">28</text>
<text x="57.6" y="113.5">8</text>
<text x="57.6" y="109.3">29</text>
<text x="57.6" y="110.7">30</text>
<text x="57.6" y="114.9">9</text>
<text x="57.6" y="116.3">10</text>
<text x="35.3" y="120.4" transform="rotate(-90 35.3 120.4)">31</text>
<text x="36.7" y="120.4" transform="rotate(-90 36.7 120.4)">12</text>
</g>
<g font-size="1.3" fill="#004080">
<text x="187.2" y="34.8">VS</text>
<text x="187.2" y="37.6">VOUT</text>
<text x="187.2" y="40.4">GND</text>
<text x="36.2" y="65.5" transform="rotate(-90 36.2 65.5)">VDD</text>
<text x="37.6" y="65.5" transform="rotate(-90 37.6 65.5)">VDD</text>
<text x="46.9" y="64.2">OSC2/CLKOUT</text>
<text x="41.9" y="69.8">RA2/AN2/VREF-/CVREF</text>
<text x="46.5" y="71.2">RA3/AN3VREF+</text>
<text x="50.6" y="67">RA0/AN0</text>
<text x="50.6" y="68.4">RA1/AN1</text>
<text x="38.9" y="74">RA5/AN4/SS/HLVDIN/C2OUT</text>
<text x="43.4" y="76.8">RB0/INT0/FLT0/AN12</text>
<text x="45.1" y="72.6">RA4/T0CKIC1OUT</text>
<text x="46.8" y="78.1">RB1/INT1/AN10</text>
<text x="46.8" y="80.9">RB3/AN9/CCP2</text>
<text x="46.8" y="82.3">RB4/KBI0/AN11</text>
<text x="47.1" y="83.7">RB5/KBI1/PGM</text>
<text x="47.5" y="79.5">RB2/INT2/AN8</text>
<text x="44" y="89.3">RC0/T1OSO/T13CKI</text>
<text x="47.2" y="85.1">RB6/KBI2/PGC</text>
<text x="47.2" y="86.5">RB7/KBI3/PGD</text>
<text x="10.5" y="94.9">1</text>
<text x="33.6" y="94.9">MCLR/Vpp</text>
<text x="45.6" y="90.7">RC1/T1OSI/CCP2</text>
<text x="46.8" y="92.1">RC2/CCP1/P1A</text>
<text x="47.5" y="93.5">RC3/SCK/SCL</text>
<text x="48" y="94.9">RC4/SDI/SDA</text>
<text x="10.5" y="96.3">2</text>
<text x="10.5" y="97.7">3</text>
<text x="10.5" y="99.1">4</text>
<text x="10.5" y="100.5">5</text>
<text x="10.5" y="101.9">6</text>
<text x="33.6" y="96.3">OSC1/CLKIN/RA7</text>
<text x="49.1" y="99.1">RC7/RX/DT</text>
<text x="49.2" y="97.7">RC6/TX/CK</text>
<text x="49.7" y="101.9">RD0/PSP0</text>
<text x="50.2" y="96.3">RC5/SDO</text>
<text x="49.7" y="103.3">RD1/PSP1</text>
<text x="49.7" y="104.7">RD2/PSP2</text>
<text x="49.7" y="106.1">RD3/PSP3</text>
<text x="49.7" y="107.5">RD4/PSP4</text>
<text x="46.9" y="110.3">RD6/PSP6/P1C</text>
<text x="46.9" y="111.7">RD7/PSP7/P1D</text>
<text x="46.9" y="108.9">RD5/PSP5/P1B</text>
<text x="36.2" y="117.3" transform="rotate(-90 36.2 117.3)">Vss</text>
<text x="37.6" y="117.3" transform="rotate(-90 37.6 117.3)">Vss</text>
<text x="48" y="115.9">RE1/WR/AN6</text>
<text x="48.4" y="114.5">RE0/RD/AN5</text>
<text x="48.5" y="117.3">RE2/CS/AN7</text>
</g>
<g font-size="1.2">
<text x="178.4" y="26.7">+5V</text>
<text x="30.1" y="54.9">USB_POWER</text>
<text x="153.5" y="82">+5V</text>
<text x="17.5" y="88.5">USB_POWER</text>
<text x="153.5" y="104.4">+5V</text>
</g>
<g font-size="1.2" fill="#000080">
<text x="92.9" y="50.8">LED_RGB COMMON CATHODE</text>
<text x="122.3" y="50.8">LED_RGB COMMON CATHODE</text>
<text x="150.2" y="50.8">LED_RGB COMMON CATHODE</text>
<text x="69.2" y="71.7">RINT89</text>
<text x="79" y="71.7">220</text>
<text x="69.2" y="77.3">RINT82</text>
<text x="69.2" y="75.9">RINT83</text>
<text x="69.2" y="73.1">RINT90</text>
<text x="79" y="77.3">220</text>
<text x="79" y="75.9">220</text>
<text x="79" y="73.1">220</text>
<text x="69.2" y="78.7">RINT86</text>
<text x="69.2" y="82.9">RINT85</text>
<text x="79" y="78.7">220</text>
<text x="79" y="82.9">220</text>
<text x="69.2" y="88.5">RINT77</text>
<text x="69.2" y="89.9">RINT76</text>
<text x="69.2" y="85.7">RINT87</text>
<text x="69.2" y="84.3">RINT84</text>
<text x="79" y="88.5">220</text>
<text x="79" y="89.9">220</text>
<text x="79" y="85.7">220</text>
<text x="79" y="84.3">220</text>
<text x="194.9" y="85.7">PHOTO_RESISTOR</text>
<text x="9" y="92.8">JP15</text>
<text x="69.2" y="95.5">RINT81</text>
<text x="69.2" y="91.3">RINT80</text>
<text x="69.2" y="92.7">RINT79</text>
<text x="69.2" y="94.1">RINT78</text>
<text x="79" y="95.5">220</text>
<text x="79" y="91.3">220</text>
<text x="79" y="92.7">220</text>
<text x="79" y="94.1">220</text>
<text x="69.2" y="101">RINT71</text>
<text x="79" y="101">220</text>
<text x="7.7" y="103.8">HEADER 6</text>
<text x="69.2" y="102.4">RINT70</text>
<text x="69.2" y="103.8">RINT74</text>
<text x="69.2" y="105.2">RINT73</text>
<text x="69.2" y="106.6">RINT72</text>
<text x="79" y="102.4">220</text>
<text x="79" y="103.8">220</text>
<text x="79" y="105.2">220</text>
<text x="79" y="106.6">220</text>
<text x="69.2" y="108">RINT75</text>
<text x="69.2" y="109.4">RINT88</text>
<text x="79" y="108">220</text>
<text x="79" y="109.4">220</text>
<text x="69.2" y="115">RINT69</text>
<text x="79" y="115">220</text>
<text x="42.6" y="120.6">PIC18F4321</text>
</g>
<g font-size="1.2" fill="#f00">
<text x="83.4" y="70.3">RA3/AN3</text>
<text x="83.4" y="71.7">PORTA.4</text>
<text x="83.4" y="66.1">RA0/AN0</text>
<text x="83.4" y="68.9">RA2/AN2</text>
<text x="83.4" y="77.3">PORTB.1</text>
<text x="83.4" y="75.9">PORTB.0</text>
<text x="83.4" y="73.1">PORTA.5</text>
<text x="83.4" y="78.7">PORTB.2</text>
<text x="83.4" y="82.8">PORTB.5</text>
<text x="199.4" y="80.1">VL2</text>
<text x="83.4" y="85.6">PORTB.7</text>
<text x="83.4" y="84.2">PORTB.6</text>
<text x="83.4" y="89.8">PORTC.1</text>
<text x="83.4" y="88.4">PORTC.0</text>
<text x="83.4" y="91.2">PORTC.2</text>
<text x="83.4" y="94">PORTC.4</text>
<text x="83.4" y="95.4">PORTC.5</text>
<text x="83.4" y="92.6">PORTC.3</text>
<text x="83.4" y="101">PORTD.0</text>
<text x="83.4" y="103.8">PORTD.2</text>
<text x="83.4" y="102.4">PORTD.1</text>
<text x="83.4" y="106.6">PORTD.4</text>
<text x="83.4" y="105.2">PORTD.3</text>
<text x="83.4" y="108">PORTD.5</text>
<text x="83.4" y="109.4">PORTD.6</text>
<text x="83.4" y="115">PORTE.1</text>
</g>
<g font-size="1.1">
<text x="183.7" y="15.7">LM34 VIEW FROM THE TOP</text>
<text x="189.3" y="17.1">VOUT</text>
<text x="186.5" y="18.5">GND</text>
<text x="188" y="20.2">3</text>
<text x="189.9" y="20.2">2</text>
<text x="191.4" y="20.2">1</text>
<text x="192.1" y="18.5">VS</text>
<text x="158.6" y="86.9">a</text>
<text x="154.4" y="95.3">e</text>
<text x="154.4" y="91.1">f</text>
<text x="158.6" y="92.5">g</text>
<text x="162.8" y="95.3">c</text>
<text x="162.8" y="91.1">b</text>
<text x="153" y="99.5">dp</text>
<text x="158.6" y="99.5">d</text>
<text x="158.6" y="107.9">a</text>
<text x="154.4" y="112.1">f</text>
<text x="158.6" y="113.5">g</text>
<text x="162.8" y="112.1">b</text>
<text x="154.4" y="116.2">e</text>
<text x="162.8" y="116.2">c</text>
<text x="153" y="120.4">dp</text>
<text x="158.6" y="120.4">d</text>
</g>
<g font-size="1.1" fill="#00f">
<text x="97.1" y="35.2">R-</text>
<text x="126.4" y="35.2">R-</text>
<text x="154.4" y="35.2">R-</text>
<text x="97.1" y="39.4">G-</text>
<text x="126.4" y="39.4">G-</text>
<text x="154.4" y="39.4">G-</text>
<text x="97.1" y="43.6">B-</text>
<text x="126.4" y="43.6">B-</text>
<text x="154.4" y="43.6">B-</text>
</g>
<g font-size=".5">
<text x="21.8" y=".6">E</text>
<text x="64" y=".6">D</text>
<text x="106.2" y=".6">C</text>
<text x="148.3" y=".6">B</text>
<text x="190.5" y=".6">A</text>
<text x=".2" y="14.5">E</text>
<text x="211.9" y="14.5">E</text>
<text x=".2" y="41.3">D</text>
<text x="211.9" y="41.3">D</text>
<text x=".2" y="68.2">C</text>
<text x="211.9" y="68.2">C</text>
<text x=".2" y="95">B</text>
<text x="211.9" y="95">B</text>
<text x=".2" y="121.8">A</text>
<text x="211.9" y="121.8">A</text>
<text x="21.8" y="135.4">E</text>
<text x="64" y="135.4">D</text>
<text x="106.2" y="135.4">C</text>
<text x="148.3" y="135.4">B</text>
<text x="190.5" y="135.4">A</text>
</g>
</svg>
